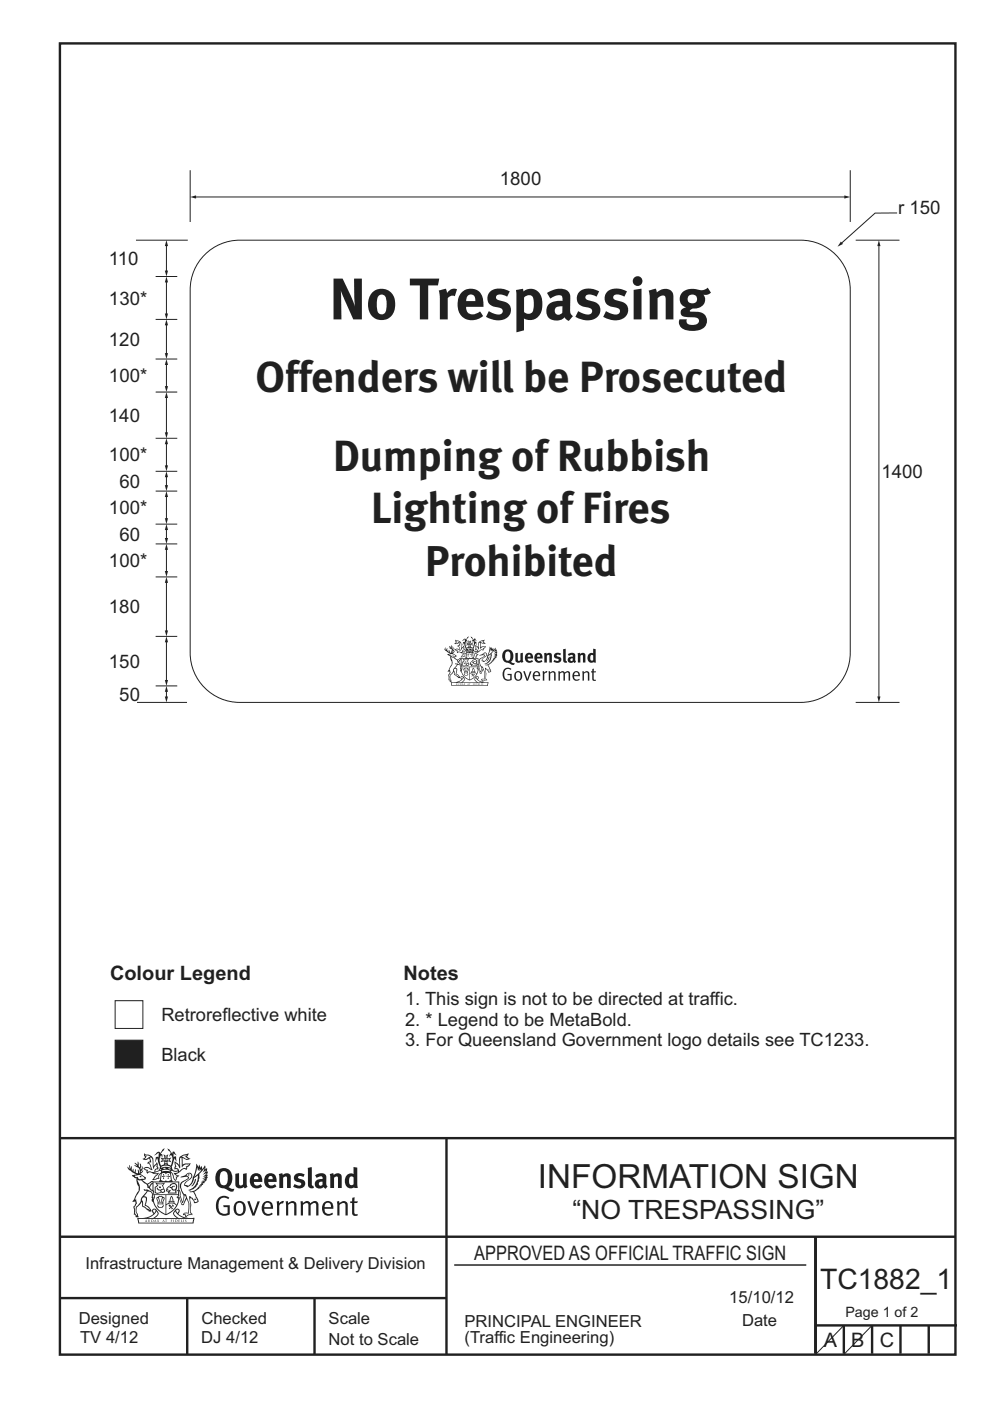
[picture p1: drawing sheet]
<svg xmlns="http://www.w3.org/2000/svg" width="210mm" height="297mm" viewBox="0 0 210 297" stroke-linecap="round" stroke-linejoin="round" font-family="sans-serif">
<g fill="none" stroke="#231f20" stroke-width=".51">
<path d="M12.7 9.2h190v278h-190zM12.7 241.3h189.9M94.7 241.4v45.8M12.7 262.2h190.1M12.7 275.2h82M39.7 275.2v12M66.7 275.2v12M173 262.2v24.8M173 281h30M179 281v6M185 281v6M191 281v6"/>
<path d="M197 281v6"/>
</g>
<path d="M96.4 268.2h74.6" fill="none" stroke="#231f20" stroke-width=".21"/>
<path d="M24.4 220.5h5.9v5.9h-5.9z" fill-rule="evenodd" fill="#231f20" stroke="#231f20" stroke-width=".21"/>
<path d="M24.4 212.2h5.9v5.9h-5.9z" fill-rule="evenodd" fill="#fff" stroke="#231f20" stroke-width=".21"/>
<path d="M41.4 41.8h137.9M43.9 53.6a10.5 10.5 0 0 1 6.9-2.7h119a10.5 10.5 0 0 1 10.5 10.5v77a10.5 10.5 0 0 1-10.5 10.5h-119a10.5 10.5 0 0 1-10.5-10.5v-77a10.5 10.5 0 0 1 3.6-7.8zM179 281l-6 6.2" fill="none" stroke="#231f20" stroke-width=".21"/>
<g fill="#231f20">
<path d="M179.1 41.4l1.2 .4-1.2 .3z"/>
<path d="M40.3 41.8l1.3-.4v.7z"/>
</g>
<path d="M190.3 45.1l-4.7 .1-7.1 6.4" fill="none" stroke="#231f20" stroke-width=".21"/>
<path d="M178.4 51.2l.4 .5-1.2 .6z" fill="#231f20"/>
<path d="M40.3 36.1v11M180.3 36.1v11M181.5 50.9h9.3M186.4 52v95.8" fill="none" stroke="#231f20" stroke-width=".21"/>
<g fill="#231f20">
<path d="M186.4 50.9l.4 1.3h-.7z"/>
<path d="M186.1 147.7h.7l-.4 1.2z"/>
</g>
<path d="M35.3 136v8.3M181.5 148.9h9.3" fill="none" stroke="#231f20" stroke-width=".21"/>
<g fill="#231f20">
<path d="M35.3 134.9l.3 1.3h-.6z"/>
<path d="M35 144.2h.6l-.3 1.2z"/>
</g>
<path d="M33 145.4h4.6M35.3 146.5v1.3" fill="none" stroke="#231f20" stroke-width=".21"/>
<g fill="#231f20">
<path d="M35 147.7h.6l-.3 1.2z"/>
<path d="M35.3 145.4l.3 1.3h-.6z"/>
</g>
<path d="M28.8 50.9h11M35.3 116.4v4.8M33 122.3h4.6M29.1 148.9h10.6" fill="none" stroke="#231f20" stroke-width=".21"/>
<g fill="#231f20">
<path d="M35 121.1h.6l-.3 1.2z"/>
<path d="M35.3 115.3l.3 1.3h-.6z"/>
</g>
<path d="M33 115.3h4.6M35.3 112.2v2" fill="none" stroke="#231f20" stroke-width=".21"/>
<g fill="#231f20">
<path d="M35 114.1h.6l-.3 1.2z"/>
<path d="M35.3 111.1l.3 1.3h-.6z"/>
</g>
<path d="M33 99.9h4.6M33 111.1h4.6M35.3 105.2v4.8" fill="none" stroke="#231f20" stroke-width=".21"/>
<g fill="#231f20">
<path d="M35 109.9h.6l-.3 1.2z"/>
<path d="M35.3 104.1l.3 1.3h-.6z"/>
</g>
<path d="M35.3 94v4.8" fill="none" stroke="#231f20" stroke-width=".21"/>
<g fill="#231f20">
<path d="M35 98.7h.6l-.3 1.2z"/>
<path d="M35.3 92.9l.3 1.3h-.6z"/>
</g>
<path d="M35.3 77.2v4.8" fill="none" stroke="#231f20" stroke-width=".21"/>
<g fill="#231f20">
<path d="M35 81.9h.6l-.3 1.2z"/>
<path d="M35.3 76.1l.3 1.3h-.6z"/>
</g>
<path d="M33 92.9h4.6M33 104.1h4.6M35.3 101v2" fill="none" stroke="#231f20" stroke-width=".21"/>
<g fill="#231f20">
<path d="M35 102.9h.6l-.3 1.2z"/>
<path d="M35.3 99.9l.3 1.3h-.6z"/>
</g>
<path d="M35.3 84.2v7.6" fill="none" stroke="#231f20" stroke-width=".21"/>
<g fill="#231f20">
<path d="M35 91.7h.6l-.3 1.2z"/>
<path d="M35.3 83.1l.3 1.3h-.6z"/>
</g>
<path d="M33 76.1h4.6M35.3 68.8v6.2M33 83.1h4.6" fill="none" stroke="#231f20" stroke-width=".21"/>
<g fill="#231f20">
<path d="M35.3 67.7l.3 1.3h-.6z"/>
<path d="M35 74.9h.6l-.3 1.2z"/>
</g>
<path d="M33 58.6h4.6M35.3 59.7v6.9M33 67.7h4.6" fill="none" stroke="#231f20" stroke-width=".21"/>
<g fill="#231f20">
<path d="M35 66.5h.6l-.3 1.2z"/>
<path d="M35.3 58.6l.3 1.3h-.6z"/>
</g>
<path d="M35.3 52v5.5" fill="none" stroke="#231f20" stroke-width=".21"/>
<g fill="#231f20">
<path d="M35.3 50.9l.3 1.3h-.6z"/>
<path d="M35 57.4h.6l-.3 1.2z"/>
</g>
<path d="M35.3 123.4v10.4" fill="none" stroke="#231f20" stroke-width=".21"/>
<g fill="#231f20">
<path d="M35 133.7h.6l-.3 1.2z"/>
<path d="M35.3 122.3l.3 1.3h-.6z"/>
</g>
<path d="M33 134.9h4.6" fill="none" stroke="#231f20" stroke-width=".21"/>
<g fill="#231f20">
<path d="M107.4 138.2a1.51 1.51 0 0 0 .1 1.9l.5-.1a1.52 1.52 0 0 0-.1-1.8zM106.9 138a1.25 1.25 0 0 1 1.6-.1 1.25 1.25 0 0 1 .4 1.6l-.6 .8 .9 .3-.2 .3-.4 .1-.7-.4a1.52 1.52 0 0 1-1.3-.9 1.52 1.52 0 0 1 .3-1.7z" fill-rule="evenodd"/>
<path d="M109.3 138.5l.5-.1v1.5l.3 .2 .3-.2v-1.4l.5-.1 .1 1.9-.4 .2-.1-.2a.68 .68 0 0 1-.8 .2 .68 .68 0 0 1-.4-.7z" fill-rule="evenodd"/>
<path d="M112.1 138.8l-.2 .4h.6l-.1-.4zM111.6 138.7a.9 .9 0 0 1 1.1-.2 .9 .9 0 0 1 .4 1.1h-1.2l.2 .5h.4l.3-.2 .3 .3a1.08 1.08 0 0 1-1.6 0 1.08 1.08 0 0 1 .1-1.5z" fill-rule="evenodd"/>
<path d="M114.1 138.8l-.2 .4h.6l-.1-.4zM113.6 138.7a.9 .9 0 0 1 1.1-.2 .9 .9 0 0 1 .4 1.1h-1.2l.2 .5h.4l.3-.2 .3 .3a1.08 1.08 0 0 1-1.6 0 1.08 1.08 0 0 1 .1-1.5z" fill-rule="evenodd"/>
<path d="M115.4 138.5l.5-.1v.2a.63 .63 0 0 1 .7-.2 .63 .63 0 0 1 .5 .6v1.5h-.6v-1.5l-.1-.1-.4 .1v1.5h-.5z" fill-rule="evenodd"/>
<path d="M117.7 138.6l.6-.2 .7 .2-.2 .3-.7-.1v.3a.75 .75 0 0 1 .8 .4 .75 .75 0 0 1-.1 .8l-.6 .2-.8-.2 .2-.4 .2 .1a.46 .46 0 0 0 .7-.1l-.1-.2a.69 .69 0 0 1-.8-.3 .69 .69 0 0 1 .1-.8z" fill-rule="evenodd"/>
<path d="M119.4 137.7l.6-.2v2.5l.3 .5a.57 .57 0 0 1-.7-.1 .57 .57 0 0 1-.2-.6z" fill-rule="evenodd"/>
<path d="M121 139.7v.4l.5-.1v-.4zM120.4 138.7a1.03 1.03 0 0 1 1.6 .2v1.1l.2 .3-.3 .3-.3-.3a.67 .67 0 0 1-1.1 0 .67 .67 0 0 1 .5-1l.5-.1v-.2l-.2-.2-.6 .3z" fill-rule="evenodd"/>
<path d="M122.5 138.5l.5-.1v.2a.63 .63 0 0 1 .7-.2 .63 .63 0 0 1 .5 .6v1.5h-.6v-1.5l-.1-.1-.4 .1v1.5h-.5z" fill-rule="evenodd"/>
<path d="M125.3 138.9l-.1 .9 .4 .3 .2-.2v-.9zM125.8 137.5l.5 .1 .1 2.9h-.5v-.1a.91 .91 0 0 1-1.2-.2 .91 .91 0 0 1 0-1.1 .79 .79 0 0 1 1.1-.6z" fill-rule="evenodd"/>
<path d="M107 141.8l.5-.2h.5l.5 .2-.2 .2a.86 .86 0 0 0-1 0 .86 .86 0 0 0-.4 1 .88 .88 0 0 0 .3 .9 .88 .88 0 0 0 1 .1v-.9h-.5l-.1-.2h.9v1.2a1.28 1.28 0 0 1-1.5 0 1.28 1.28 0 0 1-.4-1.5z" fill-rule="evenodd"/>
<path d="M109.6 142.6a.95 .95 0 0 0 .3 1.5 .87 .87 0 0 0 .5-.8 .87 .87 0 0 0-.5-.8zM109.3 142.6a.94 .94 0 0 1 1.2-.1 .94 .94 0 0 1 .2 1.3 .85 .85 0 0 1-1 .5 .85 .85 0 0 1-.6-1z" fill-rule="evenodd"/>
<path d="M111 142.4l.3-.1 .6 1.7 .5-1.7h.3l-.7 2h-.3z" fill-rule="evenodd"/>
<path d="M113.6 142.6l-.3 .5h.9v-.3a.43 .43 0 0 0-.6-.2zM113.2 142.6a.8 .8 0 0 1 1-.2 .8 .8 0 0 1 .4 1h-1.3a.62 .62 0 0 0 .4 .7 .62 .62 0 0 0 .7-.2l.1 .2a1.01 1.01 0 0 1-1.4-.1 1.01 1.01 0 0 1 .1-1.4z" fill-rule="evenodd"/>
<path d="M115.1 142.4l.3-.1v.3l.4-.3h.3l-.1 .3-.5 .3-.1 1.4h-.3z" fill-rule="evenodd"/>
<path d="M116.3 142.4l.3-.1 .1 .3a.61 .61 0 0 1 .6-.3 .61 .61 0 0 1 .5 .5v1.5h-.3v-1.5l-.3-.2-.5 .2v1.5h-.3z" fill-rule="evenodd"/>
<path d="M118.4 142.4l.3-.1 .1 .3 .3-.3a.49 .49 0 0 1 .7 .3 .59 .59 0 0 1 .6-.3 .59 .59 0 0 1 .5 .5v1.5h-.3v-1.5l-.3-.2-.5 .3v1.4h-.3v-1.5l-.2-.2-.5 .2v1.5h-.3z" fill-rule="evenodd"/>
<path d="M122 142.6l-.2 .5h.9l-.1-.3a.43 .43 0 0 0-.6-.2zM121.6 142.6a.8 .8 0 0 1 1.1-.2 .8 .8 0 0 1 .3 1h-1.2a.61 .61 0 0 0 .3 .7 .61 .61 0 0 0 .7-.2l.2 .2a1.01 1.01 0 0 1-1.5-.1 1.01 1.01 0 0 1 .1-1.4z" fill-rule="evenodd"/>
<path d="M123.5 142.4l.3-.1 .1 .3a.61 .61 0 0 1 .6-.3 .61 .61 0 0 1 .5 .5v1.5h-.3v-1.5l-.3-.2-.5 .2v1.5h-.3z" fill-rule="evenodd"/>
<path d="M125.6 141.8h.4l-.1 .5h.5l-.1 .3h-.4v1.4l.5 .1v.2h-.1h-.5l-.2-.2v-1.5h-.2v-.3h.2z" fill-rule="evenodd"/>
<path d="M96.7 135.9l.7 .2-.8 .3 .3-.3zM97.4 136.2h.1l.2 .3 .2 1.3 .4-.6v.3l.1 .2-.2 .1-.2 .4-.9 .1v-.4l-.5-.1 .4-.1 .7 .2-.5-.9 .3-.1zM96.7 135.6l-.1 .2 .1 .3-.4 .3a.69 .69 0 0 0 1-.1l.1 .5h-.3l-.1 .3h.2l.3 .7-.5-.3-.5 .2 .1 .2a.39 .39 0 0 1 .4 .5l.1 .1 .3-.2 .5 .2h.5l-.7 .8 .3 .1 .7-.3v-.3l.3-.4a.54 .54 0 0 0-.4 .7l-.2-.1-.5 .3 .7-1-.7 .1 .9-.4-.7 .2 .1-.3h.3l.1-.2-.3-.9-.4 .7a1.28 1.28 0 0 0-.8-1.7h-.3z" fill-rule="evenodd"/>
<path d="M101.8 136.1l.8-.2-.4 .2 .5 .3zM101.6 136.3l.2-.1 .1 1.4a.88 .88 0 0 1 1-.5l-.5 .4v.3l-.3-.1-.6 .5-.2-.5h-.4l.2-.2-.2-.5 .4 .2 .2 .5 .1-.1zM100.9 136.7l-.1 1.2 .5 .1h-.8l.3 .2 .5-.1-.2 .3-.4-.1 .5 .5-.2 .1v.4l-.4-.8-.4-.3 .8 1.3 .1-.5 .4-.3-.5-.2 1.1-.7 .4 .1 .1-.3 .4-.3 .1-.3-1.1 .2-.1-.9 .5 .2 .7-.1-.6-.3 .3-.5-.3 .1a1.11 1.11 0 0 0-1 1.7z" fill-rule="evenodd"/>
<path d="M99.9 138.5l.1 .3 .2 .1h-.2l-.1 .3v-.3l-.2-.1h.2z" fill-rule="evenodd"/>
<path d="M99.2 138.5l.1 .3h.2l-.2 .1v.3v-.3h-.3l.3-.1z" fill-rule="evenodd"/>
<path d="M99 138.4h.5l.1 .2 .1-.2h.5l.1 1-.4 .1a.37 .37 0 0 0-.6 0l-.4-.1zM98.9 138l-.2 1.6h1.9l-.3-1.6-.1 .2h-1.1z" fill-rule="evenodd"/>
<path d="M99 140.8l.1 .2 .3-.1-.1-.2zM98.3 139.9l.3 .2-.4 .3v.6l.2 .2 .5-.2-.6-.5 .1-.1 .3 .3 .6-.1-.3-.5 .3-.2zM98.1 139.7l.7 .2 .7-.2a1.11 1.11 0 0 0 0 1.3l-1.2 .3-.2-.2a.84 .84 0 0 1 .3-1z" fill-rule="evenodd"/>
<path d="M99.9 140.4l.4-.2a.36 .36 0 0 1 .5-.3 .36 .36 0 0 1 .2 .5 .36 .36 0 0 1-.4 .2v-.2l.3-.2h-.1l-.7 .2h.3l.1 .3 .4 .1v.3h-.8l.2-.2-.1-.2-.4 .1 .2-.1-.2-.1zM99.9 140.3l-.3 .6h.4l-.1 .3h1.2v-.5a.55 .55 0 0 0-.1-.9 .55 .55 0 0 0-.8 .3z" fill-rule="evenodd"/>
<path d="M100.1 142.4h.6v.1h-.6zM100.4 141.7l.1 .6h-.3zM100.4 141.5l-.4 1.1-.4 .2v.1l.5-.2a.82 .82 0 0 1 1 .3l.1-.1-.4-.3v-.3h-.1z" fill-rule="evenodd"/>
<path d="M100 142.8l.3 .1v.2l.2-.2-.1-.1 .3 .1v.2l-.1-.1-.2 .2 .2 .1-.2 .2-.1-.3-.2 .2-.1-.1 .3-.2h-.2z" fill-rule="evenodd"/>
<path d="M99.2 141.9l.1 .1-.2 .4h-.1zM98.6 142.7h.4a.19 .19 0 0 1 .2 .2 .19 .19 0 0 1-.2 .2h-.4zM98.4 141.9h.1l.2 .5h-.1zM98.5 142.5l.7 .1zM98.7 141.7h.3l-.1 .7h-.1zM98.3 141.8l.1 .8a.5 .5 0 0 0 .3 .6 .5 .5 0 0 0 .6-.2l-.1-.6a.46 .46 0 0 0 .2-.6 .46 .46 0 0 0-.5-.2z" fill-rule="evenodd"/>
<path d="M98.6 140.3h.3v.2h-.2z" fill-rule="evenodd"/>
<path d="M103.6 139.3l.2-.1-.2 .6-.5 .4z" fill-rule="evenodd"/>
<path d="M102.6 138.6l.5-.1a.59 .59 0 0 1-.5 .9l-.4 .5v.3l.5 .1a1.44 1.44 0 0 0 .8-1.2l.6-.4v.2a1.91 1.91 0 0 1-1.3 1.8 1.29 1.29 0 0 0 1.3-1l.1-.3a1.88 1.88 0 0 1 .8-1.7l-.3 .6 .5-.3-.5 .6 .6-.2-.6 .5 .5-.1-.6 .4 .6-.1-.6 .3h.5l-.5 .2 .2 .1h-.3l.1 .2h-.2l.1 .2h-.3l.1 .2h-.1a1.39 1.39 0 0 1-1.3 .6l.3 .2a.87 .87 0 0 1 .7 .8l.1 .4-.3 .1-.4-.6-.4-.2 .1 1.2v1.2l.2 .2h-.5l-.3 .2v-.2l-.3-.1h.7a3.2 3.2 0 0 0-.9-3.2l-.1-.3a.85 .85 0 0 1 .7-1.2l.3-.4zM101.3 140.8l.2 .2v.5l.4 1.1 .3-1.1 .2 .3-.4 .9-.5-1-.2 .1 .1-.5zM104 137.6l.1 .5 .2-.3v.3l.2-.3v.3l-.9 .8zM101.6 139l.9-.1 .2 .1-.3 .3a.98 .98 0 0 0-.6 1.6 1.28 1.28 0 0 1 .1 1.5l-.3-1.5-.3-.2-.2 .2 .2 .2v.4l-.2 .2 .1 .2h.3l.3 .9h.3l.4-.8a2.18 2.18 0 0 1 .2 1.9h-.4l-.3 .2v.2h.3l.2 .3a.69 .69 0 0 1 .8-.3v-.3l-.2-.1v-1.1l-.1-.9 .3 .2a.47 .47 0 0 0 .8 .4v-.4l-.5-1.1 .6-.4 .2-.4h.3l-.1-.2h.2l-.1-.2h.4l-.2-.2 .5-.3h-.2l.3-.4h-.2l.2-.3-.3 .1 .3-.6-.2 .1 .1-.4-.1-.1-.2 .2-.1-.6-.3 .6-.1-.5-.2 .3-.2-.5v.4l-.3-.5-.2 1.1-.3 .8a1.09 1.09 0 0 1-.8 1.1l-.3-.1v-.1l.6-.5a.57 .57 0 0 0 .2-1h-.5z" fill-rule="evenodd"/>
<path d="M103.6 142l.3 .1h-.3z" fill-rule="evenodd"/>
<path d="M95.8 144.8h7.7l-.2 .5h-7.4zM97.1 144.7a1.85 1.85 0 0 0 1.2-1l.2 .4-.3 .3-.4 .3zM97.8 143.6h.3l-.1 .4zM100.9 143.7a1.85 1.85 0 0 0 1.2 1h-.7l-.4-.3-.3-.3zM101.1 143.6h.3l-.2 .4zM95.6 144.7l.2 .7h7.7l.1-.7-.1-.1a2.66 2.66 0 0 1-2.2-.5l.2-.3-.1-.4a.66 .66 0 0 0-.8 .5 .66 .66 0 0 0 .6 .8h-3.1a.61 .61 0 0 0 .5-.8 .61 .61 0 0 0-.9-.4l.2 .6a3 3 0 0 1-2.3 .6z" fill-rule="evenodd"/>
<path d="M96.8 145l.1 .1h-.1zM96.8 144.9l-.1 .3h.3z" fill-rule="evenodd"/>
<path d="M97.1 144.9h.1l.1 .3 .1-.3a.19 .19 0 0 1 0 .3 .19 .19 0 0 1-.3 0 .19 .19 0 0 1 0-.3z" fill-rule="evenodd"/>
<path d="M97.6 144.9l.2 .1v.2zM97.5 144.9v.3a.21 .21 0 0 0 .3 0 .21 .21 0 0 0 0-.3 .21 .21 0 0 0-.3 0z" fill-rule="evenodd"/>
<path d="M98.1 145l.1 .1h-.1zM98.1 144.9l-.2 .3h.4z" fill-rule="evenodd"/>
<path d="M98.4 144.9l.1 .1 .2-.1-.2 .1 .2 .2-.2-.1-.1 .1 .1-.2z" fill-rule="evenodd"/>
<path d="M99.3 145v.1h-.1zM99.3 144.9l-.2 .3h.4z" fill-rule="evenodd"/>
<path d="M99.5 144.9h.3h-.1v.3h-.1z" fill-rule="evenodd"/>
<path d="M100.3 144.9h.2h-.1v.3h-.1z" fill-rule="evenodd"/>
<path d="M100.6 144.9h.1l.1 .3h-.2z" fill-rule="evenodd"/>
<path d="M101 144.9l.2 .1-.1 .2zM100.9 144.9v.3a.21 .21 0 0 0 .3 0 .21 .21 0 0 0 0-.3 .21 .21 0 0 0-.3 0z" fill-rule="evenodd"/>
<path d="M101.3 144.9h.3h-.2l.2 .3h-.2z" fill-rule="evenodd"/>
<path d="M101.7 144.9h.1l.1 .3h-.2z" fill-rule="evenodd"/>
<path d="M102 144.9h.2v.3h-.2z" fill-rule="evenodd"/>
<path d="M102.3 144.9h.2h-.2l.1 .3z" fill-rule="evenodd"/>
<path d="M99 137.5a.97 .97 0 0 1 1.3 .2l-.7-.2-.7 .2zM99.9 137.7l.3 .1 .1 .1zM99.2 137.7l.3-.1 .1 .2zM98.9 137.8l.1 .1-.2 .1zM99.4 137.2l.2-.1 .2 .1zM99.4 136.4h.1l.1 .2h-.2zM99.5 136l.1 .1 .2-.1-.1 .2h-.2zM99.5 136.8h.2l.1 .3-.2-.2-.1 .2zM99.7 136.4h.1v.2h-.1zM99.1 136.4l.2 .2-.2 .1 .1-.2zM99.9 136.4h.2l-.1 .1 .1 .2-.2-.1zM98.3 135.5l-.3 .4 .6-.3v.6h-.4l-.1 .7 .3-.6 .4 1.2-.1 .5 .2 .1a1.78 1.78 0 0 1 1.5 0l.2-.2-.2-.4 .5-1.2 .2 .5-.1-.7-.3 .1v-.6l.4 .3-.3-.5-.3 .3-.7-.8 .5 .7-.3 .5 .3-.2a1.25 1.25 0 0 1 0 1.4l-.4-.1-.1-.4 .6 .1-.3-.4 .3-.3-.5 .1-.1-.1 .1-.4-.3 .2-.3-.2 .1 .4-.1 .1-.5-.1 .3 .3-.3 .4 .6-.1-.1 .4-.4 .2a1.27 1.27 0 0 1 .1-1.5l.1 .3v-.4l-.2-.1 .5-.8-.6 .7-.2-.2z" fill-rule="evenodd"/>
<path d="M95.7 139.3a2.09 2.09 0 0 1 1.3 .9v.2a1.24 1.24 0 0 1 .9 1.2v.4l-.1-.3a.98 .98 0 0 0-1.3-1l.1 .2h.3a3.2 3.2 0 0 0-1 1.8 1.18 1.18 0 0 0-.3 1.6h-.1a.69 .69 0 0 1-.2-.9l-.1-.3a1.03 1.03 0 0 0 .3-1.1l-.2 .1 .1-.4a1.88 1.88 0 0 0 .3-2.4zM96.4 141.8h.3a.71 .71 0 0 1 0 1l.1 .2a.52 .52 0 0 1 .5 .5l-.3-.2a.81 .81 0 0 1-.6-.9l-.1-.2zM95.2 138.8a.92 .92 0 0 1 1.4 .4h-.7l-.2-.3-.2 .1zM94.3 137.5a1.62 1.62 0 0 0 1.3 1.1h-.7l.3 .5h.3v.6a1.44 1.44 0 0 1-.2 1.9l-.4 .7h.4l.1 .3-.3 .4v1.2h.2l.1 .3h.4l-.1-.2a1.15 1.15 0 0 1 .4-1.6l.1-.3 .1 .1a.95 .95 0 0 0 .8 1l.2 .3 .3-.1-.3-.5-.5-.4 .1-1-.4-.2 .6-.7 .4 .1 .2 .3v1.2a1.34 1.34 0 0 0 0-1.7l-.2-.2a.5 .5 0 0 1 .3-.7v-.2l-.1 .1-.5 .4-.1-.2 .7-.3-.1-.2a.85 .85 0 0 1-1.4-.2h.4l.1-.3-.7-.5 .3-.4v-.1l-.3 .3 .3-.8-.1-.1-.2 .5v-.6l-.1-.2-.1 .5-.2-.8v.4l-.4-.2 .3 .4-.4-.1a1.01 1.01 0 0 1 .7 1.1l-.2-.5v.5l-.3-.1v-.5l-.2 .4-.2-.4-.1 .3v-.1v-.6l-.2 .4-.2-.6 .1 .6z" fill-rule="evenodd"/>
<path d="M95.9 138.9l.2-.1 .1 .2z" fill-rule="evenodd"/>
<path d="M97.7 139.6h3.8v1.3l-.2-.1v-1.1h-3.4v1.6h3.4v-.5v.9v-.2h-1.6v2.6a2.7 2.7 0 0 0 1.7-2.3l.1-.1a2.65 2.65 0 0 1-1.9 2.6 2.76 2.76 0 0 1-1.9-3.1l.2 .7a2.5 2.5 0 0 0 1.7 2.2v-2.6h-1.7l-.2-.6z" fill-rule="evenodd"/>
<circle cx="102.8" cy="138.6" r=".11"/>
</g>
<path d="M185 281l-6 6.2" fill="none" stroke="#231f20" stroke-width=".21"/>
<g fill="#231f20">
<path d="M47 248.5a2.55 2.55 0 0 0 0 2.7l.3 .1a.81 .81 0 0 0 1-.9v-.6a1.04 1.04 0 0 0-1.1-1.5zM46.3 248.1a1.82 1.82 0 0 1 2.1-.2 1.82 1.82 0 0 1 .9 1.9 2.29 2.29 0 0 1-.8 1.9l.7 .3h.5l-.2 .6a2.87 2.87 0 0 1-2-.7 2.12 2.12 0 0 1-1.7-3.1z" fill-rule="evenodd"/>
<path d="M49.9 248.9l.8-.2v2a.46 .46 0 0 0 .2 .6 .46 .46 0 0 0 .7-.2v-2.2l.7-.2v2.4l.2 .5-.6 .4-.2-.3a1.02 1.02 0 0 1-1.2 .2 1.02 1.02 0 0 1-.6-1.1z" fill-rule="evenodd"/>
<path d="M54 249.5l-.1 .5h.9a.49 .49 0 0 0-.2-.6 .49 .49 0 0 0-.6 .1zM53.4 249.2a1.34 1.34 0 0 1 1.6-.3 1.34 1.34 0 0 1 .6 1.5v.2h-1.7a.77 .77 0 0 0 .5 .8 .77 .77 0 0 0 .9-.3l.3 .4a1.59 1.59 0 0 1-2.1 .2 1.59 1.59 0 0 1-.4-2z" fill-rule="evenodd"/>
<path d="M57 249.5l-.1 .5h.9a.49 .49 0 0 0-.2-.6 .49 .49 0 0 0-.6 .1zM56.4 249.2a1.34 1.34 0 0 1 1.6-.3 1.34 1.34 0 0 1 .7 1.5v.2h-1.8a.77 .77 0 0 0 .5 .8 .77 .77 0 0 0 .9-.3l.3 .4a1.59 1.59 0 0 1-2 .2 1.59 1.59 0 0 1-.5-2z" fill-rule="evenodd"/>
<path d="M59.1 248.9l.8-.2 .1 .4a.95 .95 0 0 1 1-.3 .95 .95 0 0 1 .7 .8v2.3h-.8v-2.3a.46 .46 0 0 0-.8 .1v2.2h-.9z" fill-rule="evenodd"/>
<path d="M62.5 249.1a1.75 1.75 0 0 1 2.1-.1l-.2 .5-.6-.2a.43 .43 0 0 0-.6 .3l.4 .3a1.04 1.04 0 0 1 1.2 1.2 1.04 1.04 0 0 1-1.4 .9l-1.2-.4 .3-.6 1 .4 .4-.4a.88 .88 0 0 0-1-.5l-.4-.2-.1-.4z" fill-rule="evenodd"/>
<path d="M65.3 247.6l.8-.2 .1 3.8 .2 .2 .2 .5a.88 .88 0 0 1-1-.1 .88 .88 0 0 1-.3-1z" fill-rule="evenodd"/>
<path d="M67.8 250.6a.43 .43 0 0 0-.1 .7 .43 .43 0 0 0 .7-.1v-.7zM66.8 249.2a1.7 1.7 0 0 1 2.4 .1v1.8l.3 .4-.4 .5-.5-.3a1.03 1.03 0 0 1-1.7-.2 1.03 1.03 0 0 1 .8-1.5h.7v-.4a.8 .8 0 0 0-1.2 .1z" fill-rule="evenodd"/>
<path d="M69.9 248.9l.8-.2 .1 .4a.95 .95 0 0 1 1-.3 .95 .95 0 0 1 .7 .8v2.3h-.8v-2.3a.46 .46 0 0 0-.8 .1v2.2h-.8z" fill-rule="evenodd"/>
<path d="M74.3 249.5a1.48 1.48 0 0 0 0 1.7l.4 .1 .3-.2v-1.5l-.3-.2zM75 247.4l.8 .2 .1 4.3h-.7l-.1-.2a1.26 1.26 0 0 1-1.4 0 1.26 1.26 0 0 1-.6-1.3 1.29 1.29 0 0 1 .5-1.3 1.29 1.29 0 0 1 1.4-.2z" fill-rule="evenodd"/>
<path d="M46.4 253.9a1.72 1.72 0 0 1 2.2 0l-.2 .3a1.24 1.24 0 0 0-1.4-.1 1.24 1.24 0 0 0-.7 1.3 1.49 1.49 0 0 0 1.3 2l.7-.2v-1.3h-.9l-.1-.4h1.4v2a1.93 1.93 0 0 1-2.2-.1 1.93 1.93 0 0 1-.7-2.2l.2-.7z" fill-rule="evenodd"/>
<path d="M50.3 255.2a1.65 1.65 0 0 0 .3 2.2 .99 .99 0 0 0 1-1.5 .78 .78 0 0 0-.4-.8 .78 .78 0 0 0-.9 .1zM50 254.9a1.33 1.33 0 0 1 1.6-.1 1.33 1.33 0 0 1 .5 1.5 1.31 1.31 0 0 1-1.3 1.5 1.31 1.31 0 0 1-1.3-1.6l.1-.5z" fill-rule="evenodd"/>
<path d="M52.5 254.7l.4-.1 .9 2.6 .8-2.5h.5l-1.1 3h-.5z" fill-rule="evenodd"/>
<path d="M56.2 255.2l-.2 .7h1.4a.7 .7 0 0 0-.3-.8 .7 .7 0 0 0-.9 .1zM55.9 255a1.22 1.22 0 0 1 1.5-.2 1.22 1.22 0 0 1 .5 1.5h-1.9a.93 .93 0 0 0 .5 1 .93 .93 0 0 0 1.2-.2l.1 .3a1.43 1.43 0 0 1-1.7 .1 1.43 1.43 0 0 1-.6-1.7z" fill-rule="evenodd"/>
<path d="M58.7 254.8l.4-.2 .1 .5 .4-.3 .6-.2-.2 .6a.66 .66 0 0 0-.8 .6v1.9h-.4z" fill-rule="evenodd"/>
<path d="M60.6 254.8l.4-.2 .1 .5a.94 .94 0 0 1 1-.4 .94 .94 0 0 1 .8 .7v2.3h-.5l-.1-2.5a.81 .81 0 0 0-1.2 .3v2.2h-.4z" fill-rule="evenodd"/>
<path d="M63.7 254.7l.5-.1 .1 .5 .4-.3a.78 .78 0 0 1 1.1 .3 .9 .9 0 0 1 1-.5 .9 .9 0 0 1 .7 .8v2.3h-.4l-.1-2.5a.67 .67 0 0 0-1.1 .3v2.2h-.5v-2.4l-.4-.2-.7 .4v2.2h-.5z" fill-rule="evenodd"/>
<path d="M69 255.2l-.2 .7h1.4a.7 .7 0 0 0-.3-.8 .7 .7 0 0 0-.9 .1zM68.7 255a1.22 1.22 0 0 1 1.5-.2 1.22 1.22 0 0 1 .5 1.5h-1.9a.93 .93 0 0 0 .5 1 .93 .93 0 0 0 1.2-.2l.1 .3a1.44 1.44 0 0 1-1.7 .1 1.44 1.44 0 0 1-.6-1.7z" fill-rule="evenodd"/>
<path d="M71.4 254.8l.5-.2 .1 .5a.94 .94 0 0 1 1-.4 .94 .94 0 0 1 .7 .7v2.3h-.4l-.1-2.5a.81 .81 0 0 0-1.2 .3v2.2h-.5z" fill-rule="evenodd"/>
<path d="M74.7 254l.5-.2v.9h.7l-.1 .4h-.7l.1 2.2 .1 .1h.5l.1 .3a.75 .75 0 0 1-1.2-.6v-2h-.4v-.4h.4z" fill-rule="evenodd"/>
<path d="M30.8 244.9l1.1 .3-.9 .5h-.4l.5-.5zM31.8 245.5l.2-.1a2.44 2.44 0 0 1 .4 2l.1 .4 .7-1-.1 .6 .3 .3a.57 .57 0 0 0-.6 .8l-1-.2-.5 .2 .1-.5-.7-.2 .6-.2 1 .5 .1-.1-.6-1.3-.2-.1 .5-.1zM30.7 244.5l-.2 .4 .3 .4-.6 .4a1.04 1.04 0 0 0 1.4-.1l.2 .7h-.4l-.2 .4a.94 .94 0 0 1 .9 1.1l-.2-.1a1.16 1.16 0 0 0-1.5-.1l.3 .4 .4 .2 .1 .5 .2 .2v-.2a.94 .94 0 0 1 1.1 .2h.9l-1.2 1.2a1.13 1.13 0 0 0 1.2-.2l.4-.1-.1-.4 .5-.7a.83 .83 0 0 0-.6 1.1l-.3-.1-.7 .3 1.1-1.4-.5 .2-.5-.1 1.3-.5-.2-.2-.8 .4v-.3l.2-.2 .3 .1 .1-.3-.2-.4v-.6l-.2-.3-.6 .9v-.7a1.42 1.42 0 0 0-1.7-1.8z" fill-rule="evenodd"/>
<path d="M38.5 245.3l.5-.3 .7-.1-.6 .3 .8 .5h-.3zM38.3 245.5h.2l.1 2a1.69 1.69 0 0 1 1.5-.7l-.7 .5 .1 .5a1.1 1.1 0 0 0-1.5 .6l-.1-.5-.2-.2h-.5l.2-.4-.2-.7a1.42 1.42 0 0 1 .8 1.1l.2-.1zM37.1 246.2l.1 1-.2 .3v.5l.6-.1 .1 .2a.96 .96 0 0 1-1.1-.1l-.1 .1a1.06 1.06 0 0 0 1.3 .2v.1a.72 .72 0 0 1-1 .2l.3 .5 .6 .3-.4 .1-.1 .7-.3-.4-.3-1.1-.4-.4 .4 .9a1.54 1.54 0 0 0 .6 1.2l.2-.3a.58 .58 0 0 1 .5-.7l.1-.2h-.3l-.4-.3 .9-.5a.93 .93 0 0 1 1.1-.5l.1 .2 .2-.1 .1-.5a.99 .99 0 0 0 .7-.9l-1.3 .1-.4 .3v-1.5l.9 .4 .8-.3h-.3l-.5-.4 .4-.7-.7 .2a1.46 1.46 0 0 0-1.3 2.1v.4l-.2-.4z" fill-rule="evenodd"/>
<path d="M35.6 248.9l.2 .1-.1 .4h.3l-.3 .1v.5l-.1-.6h-.3l.3-.1z" fill-rule="evenodd"/>
<path d="M34.6 248.9l.2 .1-.1 .3 .4 .1h-.4v.6l-.1-.5-.3-.1h.3z" fill-rule="evenodd"/>
<path d="M34.3 248.8a.57 .57 0 0 1 .9 .2 .57 .57 0 0 1 .9-.2l.2 1.4-.2 .1a.57 .57 0 0 1-.9-.1 .69 .69 0 0 1-1.1 0zM34.2 248.1l-.3 2.1-.2 .4h2.9l-.1-.4-.3-2.1h-.2v.3l-.8-.1-.9 .1 .1-.3z" fill-rule="evenodd"/>
<path d="M34.2 252.4a.3 .3 0 0 0 .6 0 .3 .3 0 0 0-.6 0zM33.3 251l.3 .3-.3 .3a.79 .79 0 0 0 0 1.3l.8-.2-.1-.3a.55 .55 0 0 1-.7-.6h.1l.1 .3 .4 .1 .8-.2-.4-.7 .4-.3-.7 .1zM33 250.7l1.1 .2 .9-.2-.4 .7 .4 1.1a.56 .56 0 0 1-.8 .3l-.2 .1a.73 .73 0 0 1-.9 .1 .73 .73 0 0 1-.3-.9v-.4l.5-.4z" fill-rule="evenodd"/>
<path d="M35.6 251.9l.7-.5a.58 .58 0 0 1 1-.1 .58 .58 0 0 1-.5 .9l-.2-.3a.43 .43 0 0 1 .6-.3v-.1a.57 .57 0 0 0-.8 .2l-.2-.1-.3 .2 .4 .1a.55 .55 0 0 0 .9 .5v.5h-1.3l.3-.4-.1-.2-.6 .1 .2-.2-.2-.1zM35.4 251.8l-.1 .2a.39 .39 0 0 0 .2 .7l.3-.1-.2 .5h1.9l-.1-.8a.86 .86 0 0 0-.1-1.4 .86 .86 0 0 0-1.3 .4z" fill-rule="evenodd"/>
<path d="M36 254.8h.8v.2h-.8zM36.4 253.8l.2 .8h-.4zM36.4 253.5l-.3 .5-.1 .6h-.2v.4l-.7 .4 .1 .2a1.48 1.48 0 0 1 2.2 .1l.2-.1-.6-.5v-.5h-.2l-.1-.6z" fill-rule="evenodd"/>
<path d="M35.8 255.4l.3 .1 .2 .3 .3-.2-.2-.2a.38 .38 0 0 1 .4 .5l-.1-.2-.3 .3 .3 .2-.3 .2-.1-.3-.4 .3-.1-.2 .4-.3-.2-.1-.1 .1z" fill-rule="evenodd"/>
<path d="M34.5 254h.2v.2l-.3 .6h-.1zM33.6 255.3h.9v.2a.55 .55 0 0 1-.8 .4v-.2h-.2zM33.4 254h.2l.2 .8h-.2zM33.6 255h.8l.1 .1-.8 .1zM33.8 253.7h.5l-.2 1.1h-.2zM33.3 253.8l-.1 .3 .3 1.2a.48 .48 0 0 0-.1 .5 .48 .48 0 0 0 .4 .3l.6-.1a.49 .49 0 0 0 .2-.7l.3-1.2-.1-.3a1.42 1.42 0 0 0-1.5 0z" fill-rule="evenodd"/>
<path d="M33.6 251.6h.5l.1 .3h-.4z" fill-rule="evenodd"/>
<path d="M41.3 250.1l.3-.2-.2 .9-.6 .7h-.2l.5-.7z" fill-rule="evenodd"/>
<path d="M39.7 249l.3-.2 .5 .2a.88 .88 0 0 1-.6 1.1 1.22 1.22 0 0 0-.8 1.3l.5 .2a.72 .72 0 0 0 .9-.4l.5-.8 .2-.6 .8-.6v.3a2.85 2.85 0 0 1-2 2.8l.1 .1a2.13 2.13 0 0 0 1.9-1.5l-.1-.2a2.01 2.01 0 0 0 .3-1.8l1.2-1.3-.4 1 .7-.5-.7 1 .8-.4-.8 .8 .7-.1-.9 .5 .8-.1-.8 .4h.7l-.8 .3 .3 .2h-.4l.2 .4-.4-.1 .2 .3h-.4l.1 .3h-.1a2.16 2.16 0 0 1-2 1l.1 .2h.4a.76 .76 0 0 1 .7 .7l.5 1.2-.6 .2a1.45 1.45 0 0 0-1.2-1.3l.3 1.8-.1 1.9 .4 .2a1.07 1.07 0 0 0-1.2 .4v-.3l-.5-.2a.87 .87 0 0 1 1-.1l.1-.7a4.4 4.4 0 0 0-.6-3.1l-.1-.3h-.2a2.16 2.16 0 0 1-.7-2.2l.3-.3 1.2-.8a.55 .55 0 0 0-.4-.7zM37.8 252.4a.76 .76 0 0 1 .3 1.1l.6 1.6 .4-1.7 .2 .1a.61 .61 0 0 1-.1 .9l-.3 .9h-.2l-.7-1.6-.3 .1a1.18 1.18 0 0 0 .1-1.4zM41.8 247.5l.2 .8 .3-.6v.6l.3-.5a1.9 1.9 0 0 1-1.1 1.4l-.3 .3zM38.2 249.6l1.4-.1 .2 .1v.3l-.5 .3a1.26 1.26 0 0 0-1 1.9l.2 .7a1.84 1.84 0 0 1 .2 2l-.4-1.3a.96 .96 0 0 0-.4-1.3l-.4 .3a.78 .78 0 0 1-.1 1.3l.2 .2h.4l.4 1.1a.38 .38 0 0 0 .2 .4 .38 .38 0 0 0 .4-.1l.6-1.2a2.94 2.94 0 0 1 .3 2.5v.5l-.8-.1-.3 .4v.2l.4-.1 .1 .4 .2 .1a1.02 1.02 0 0 1 1.3-.5l-.1-.4-.3-.1 .2-1.7-.3-1.4 .1 .1a1.14 1.14 0 0 1 .7 .9 .63 .63 0 0 0 .9-.2 .63 .63 0 0 0-.2-.8l-.6-1.3 .9-.6 .2-.3 .2-.1v-.2h.3l-.1-.3h.4l-.1-.3 .5-.1-.2-.2 .5-.4 .1-.2-.3 .1 .5-.6-.3 .1 .3-.6-.4 .1 .4-.5v-.3l-.3 .2 .1-.6v-.3l-.4 .3-.1-.8-.5 .8-.2-.7-.2 .5-.3-.8-.1 .6-.5-.8-.1 1.4-.7 1.9a1.81 1.81 0 0 1-.9 1.4l-.6-.2a1.75 1.75 0 0 1 1.1-1.2 .75 .75 0 0 0 .1-1.3 .75 .75 0 0 0-1.2 .5z" fill-rule="evenodd"/>
<path d="M41.2 254.2l.3-.1 .1 .3h-.4z" fill-rule="evenodd"/>
<path d="M29.4 258.4h11.6l-.2 .8h-11.3zM31.3 258.2l.5-.1a2.48 2.48 0 0 0 1.4-1.3l.2 .6-.5 .5-.4 .3zM32.5 256.6l.3-.2 .2 .2-.3 .6zM37.2 256.8a2.65 2.65 0 0 0 1.8 1.4h-1.1l-.5-.3-.5-.5zM37.4 256.6l.2-.2 .3 .2-.3 .6zM29.2 258.2l.1 1.2h11.7l.3-1.1-.2-.1a4.1 4.1 0 0 1-3.3-.9l.3-.4-.1-.5a1.06 1.06 0 0 0-1.3 .9l.2 .4 .6 .5h-4.7l.3-.1a.84 .84 0 0 0 .6-.7 .84 .84 0 0 0-.5-.9l-.3-.2-.5 .1-.1 .5 .3 .4a4.2 4.2 0 0 1-3.4 .9z" fill-rule="evenodd"/>
<path d="M31 258.7l.1 .2h-.2zM31 258.6l-.3 .5 .4-.1 .2 .1z" fill-rule="evenodd"/>
<path d="M31.3 258.6h.2v.4a.25 .25 0 0 0 .3-.1 .25 .25 0 0 0-.1-.3h.1a.29 .29 0 0 1 0 .4 .29 .29 0 0 1-.4 0 .29 .29 0 0 1 0-.4z" fill-rule="evenodd"/>
<path d="M32.2 258.6a.22 .22 0 0 1 .3 .2 .22 .22 0 0 1-.3 .2zM32 258.6v.5a.33 .33 0 0 0 .5-.1 .33 .33 0 0 0 0-.4 .33 .33 0 0 0-.5 0z" fill-rule="evenodd"/>
<path d="M32.9 258.7l.1 .2h-.2zM32.9 258.6l-.2 .5 .3-.1 .2 .1z" fill-rule="evenodd"/>
<path d="M33.3 258.6h.2v.2l.3-.2-.2 .2 .2 .3-.3-.2-.1 .2h-.1l.2-.3z" fill-rule="evenodd"/>
<path d="M34.7 258.7l.1 .2h-.2zM34.7 258.6l-.3 .5 .4-.1 .2 .1z" fill-rule="evenodd"/>
<path d="M35 258.6h.4h-.1v.5h-.2l.1-.5z" fill-rule="evenodd"/>
<path d="M36.2 258.6h.3h-.2v.2h.2h-.2l.1 .3h-.2z" fill-rule="evenodd"/>
<path d="M36.7 258.6h.2v.5h-.2z" fill-rule="evenodd"/>
<path d="M37.3 258.6a.22 .22 0 0 1 .3 .2 .22 .22 0 0 1-.3 .2zM37.1 258.6v.5a.33 .33 0 0 0 .5-.1 .33 .33 0 0 0 0-.4 .33 .33 0 0 0-.5 0z" fill-rule="evenodd"/>
<path d="M37.8 258.6h.3h-.1v.2h.1h-.1v.2l.1 .1h-.3z" fill-rule="evenodd"/>
<path d="M38.3 258.6h.3l-.1 .4 .2 .1h-.4z" fill-rule="evenodd"/>
<path d="M38.9 258.6h.2v.5h-.2z" fill-rule="evenodd"/>
<path d="M39.3 258.6h.2l-.2 .1 .2 .2-.1 .2h-.1v-.2l.2 .1z" fill-rule="evenodd"/>
<path d="M34.2 247.4a1.51 1.51 0 0 1 2 .2 2.67 2.67 0 0 0-2.1 0zM35.7 247.6l.4 .2 .1 .2-.4-.1zM34.6 247.7l.4-.1 .2 .2h-.4zM34 247.9l.3 .1-.3 .1zM34.9 246.9l.3-.2 .2 .2zM34.9 245.7h.2v.4h-.2zM35 245.1l.2 .2 .2-.2-.1 .4h-.2zM35.1 246.3h.2l.1 .4-.2-.2-.2 .2zM35.3 245.7h.2v.4h-.2zM34.4 245.7l.3 .1v.2l-.3 .1 .2-.2zM35.7 245.8l.3-.1-.2 .2 .2 .2-.4-.1zM32.7 244.9l1-.5-.1 1-.2-.1-.4 .1-.2 1.1 .5-1 .2 .9a1.84 1.84 0 0 1 .3 1.7l.4 .1a2.48 2.48 0 0 1 2.2 .1l.2-.3-.2-.7 .7-1.7 .4 .6-.2-1-.2-.1-.2 .3v-.9l.6 .4-.6-.7h-.3l-.1 .4-.5-.8-.5-.3 .2 .4 .5 .6-.4 .7 .4-.3a2.06 2.06 0 0 1 0 2.2l-.6-.2-.1-.6 .1-.1 .8 .2-.4-.5 .4-.5-.7 .2-.2-.2 .2-.7-.5 .4-.5-.4 .2 .7-.2 .2-.7-.2 .4 .5-.4 .5 .7-.2 .2 .1-.2 .6-.5 .2a2.02 2.02 0 0 1 0-2.2l.3 .5-.1-.6-.3-.1 .8-1.2-.5 .3-.4 .7-.2-.3a.8 .8 0 0 0-.8 .5z" fill-rule="evenodd"/>
<path d="M29.2 250.1l.3 .2a.61 .61 0 0 1 .8 .3l.3 .2a.8 .8 0 0 1 .6 1l.4 .1 .5 .6a1 1 0 0 1 .5 1l-.1 .7v-.5h-.1a.96 .96 0 0 0-.8-1.3l-.3-.2h-.6l-.1-.1-.2 .1 .2 .3h.5l-1.1 1.4-.2 .9-.4 .6a1.33 1.33 0 0 0-.5 1.8l.2 .5a1.26 1.26 0 0 1-.5-1.4l-.1-.4a1.56 1.56 0 0 0 .4-1.7l-.3 .2 .2-.5a3.2 3.2 0 0 0 .7-3zM30.4 253.9h.4a2.06 2.06 0 0 1-.1 1.6l.7 .5 .4 .5-.6-.2-.8-.6-.1-.9a.51 .51 0 0 1 .1-.9zM28.6 249.3a1.52 1.52 0 0 1 2.1 .6l-1.1 .1-.2-.1-.2-.4-.4 .1zM27.5 247v.8l-.3-.4-.2 .1a3.1 3.1 0 0 0 2 1.5l-1 .1 .5 .6 .5 .1v1.1a1.84 1.84 0 0 1-.2 2.5l-.4 .9-.4 .4 .3 .1 .4-.1 .1 .4-.2 .5-.3 .2 .1 1.8 .2-.1 .2 .6h.2l.4-.1-.1-.5a1.3 1.3 0 0 1-.1-1.6l.8-1.1 .2 1.1 .6 .2 .4 .6 .2-.2 .2 .4 .5-.1a1.85 1.85 0 0 0-1.2-1.3l.1-.3a1.39 1.39 0 0 0 0-1.5h-.5l.5-.6a.66 .66 0 0 1 .9-.4 .66 .66 0 0 1 .3 .9l-.1 .4h.2v.1l-.2 .3 .2 .5 .2-.3a2.24 2.24 0 0 0 .1-2.2 .73 .73 0 0 1-.7-.6 .73 .73 0 0 1 .5-.8l.1-.2a.94 .94 0 0 0-.9 .8 .48 .48 0 0 1-.1-.5 .48 .48 0 0 1 .5-.3l.5-.3a.51 .51 0 0 0-.8 .2l-.5 .3-1-.8 .6-.1 .1-.5-1.1-.7 .5-.4v-.4l-.5 .5 .1-.2a.69 .69 0 0 0 .2-1.1v.5l-.3 .2 .1-1.1-.3-.2 .1 .6-.1 .2-.4-1.2v.6l-.7-.3 .6 .6-.6-.2 .2 .3a1 1 0 0 1 .8 1.5l-.2-.8v.8l-.5-.2-.1-.7-.2 .6-.2-.1v-.6l-.2 .4-.2-.2 .1-.7-.2 .5z" fill-rule="evenodd"/>
<path d="M29.5 249.5l.3-.2 .3 .3z" fill-rule="evenodd"/>
<path d="M32.4 250.5h5.6v2l-.2-.1v-1.7h-5.2v2.5h5.2v-.8l.1 .2-.1 1.1v-.3h-2.5v4a4.1 4.1 0 0 0 2.6-3.6l.1-.1a4 4 0 0 1-2.8 3.9 4.2 4.2 0 0 1-2.8-4.7l.1 1.3 .1-.1a3.8 3.8 0 0 0 2.5 3.3v-4h-2.5l-.2-.9z" fill-rule="evenodd"/>
<circle cx="40" cy="249.1" r=".17"/>
</g>
<text font-size="12.4" fill="#231f20" x="69.9" y="67.7">No Trespassing</text>
<g font-size="9.2" fill="#231f20">
<text x="54.2" y="83.1">Offenders will be Prosecuted</text>
<text x="70.6" y="99.8">Dumping ofRubbish</text>
<text x="78.7" y="111">Lighting ofFires</text>
</g>
<text font-size="9.1" fill="#231f20" x="90.2" y="122.2">Prohibited</text>
<text font-size="7.1" fill="#231f20" x="114.1" y="251.9">INFORMATION SIGN</text>
<text font-size="6" fill="#231f20" x="174" y="273.3">TC1882_1</text>
<text font-size="5.6" fill="#231f20" x="121.4" y="258.5">“NO TRESPASSING”</text>
<g font-size="4.2" fill="#231f20">
<text x="23.3" y="207.7">Colour Legend</text>
<text x="85.6" y="207.7">Notes</text>
<text x="100.6" y="267.2">APPROVED AS OFFICIAL TRAFFIC SIGN</text>
<text x="174.7" y="285.6">A</text>
<text x="180.6" y="285.6">B</text>
<text x="186.6" y="285.6">C</text>
</g>
<g font-size="4" fill="#231f20">
<text x="106" y="39.2">1800</text>
<text x="190.5" y="45.4">r 150</text>
<text x="23.1" y="56.2">110</text>
<text x="23.1" y="64.6">130*</text>
<text x="23.1" y="73.3">120</text>
<text x="23.1" y="81">100*</text>
<text x="23.1" y="89.4">140</text>
<text x="23.1" y="97.8">100*</text>
<text x="186.9" y="101.3">1400</text>
<text x="25.3" y="103.4">60</text>
<text x="23.1" y="109">100*</text>
<text x="25.3" y="114.6">60</text>
<text x="23.1" y="120.2">100*</text>
<text x="23.1" y="130">180</text>
<text x="23.1" y="141.6">150</text>
<text x="25.3" y="148.6">50</text>
</g>
<g font-size="3.9" fill="#231f20">
<text x="85.9" y="213.2">1. This sign is not to be directed at traffic.</text>
<text x="34.2" y="216.5">Retroreflective white</text>
<text x="85.9" y="217.5">2. * Legend to be MetaBold.</text>
<text x="85.9" y="221.8">3. For Queensland Government logo details see TC1233.</text>
<text x="34.2" y="224.9">Black</text>
</g>
<g font-size="3.5" fill="#231f20">
<text x="18.1" y="269.1">Infrastructure Management &amp; Delivery Division</text>
<text x="16.7" y="280.7">Designed</text>
<text x="42.7" y="280.7">Checked</text>
<text x="69.7" y="280.7">Scale</text>
<text x="98.5" y="281.4">PRINCIPAL ENGINEER</text>
<text x="154.7" y="276.2">15/10/12</text>
<text x="157.4" y="281.2">Date</text>
<text x="17" y="284.8">TV 4/12</text>
<text x="42.7" y="284.8">DJ 4/12</text>
<text x="69.7" y="285.2">Not to Scale</text>
<text x="98.5" y="284.8">(Traffic Engineering)</text>
</g>
<text font-size="3" fill="#231f20" x="179.3" y="279.2">Page 1 of 2</text>
</svg>
